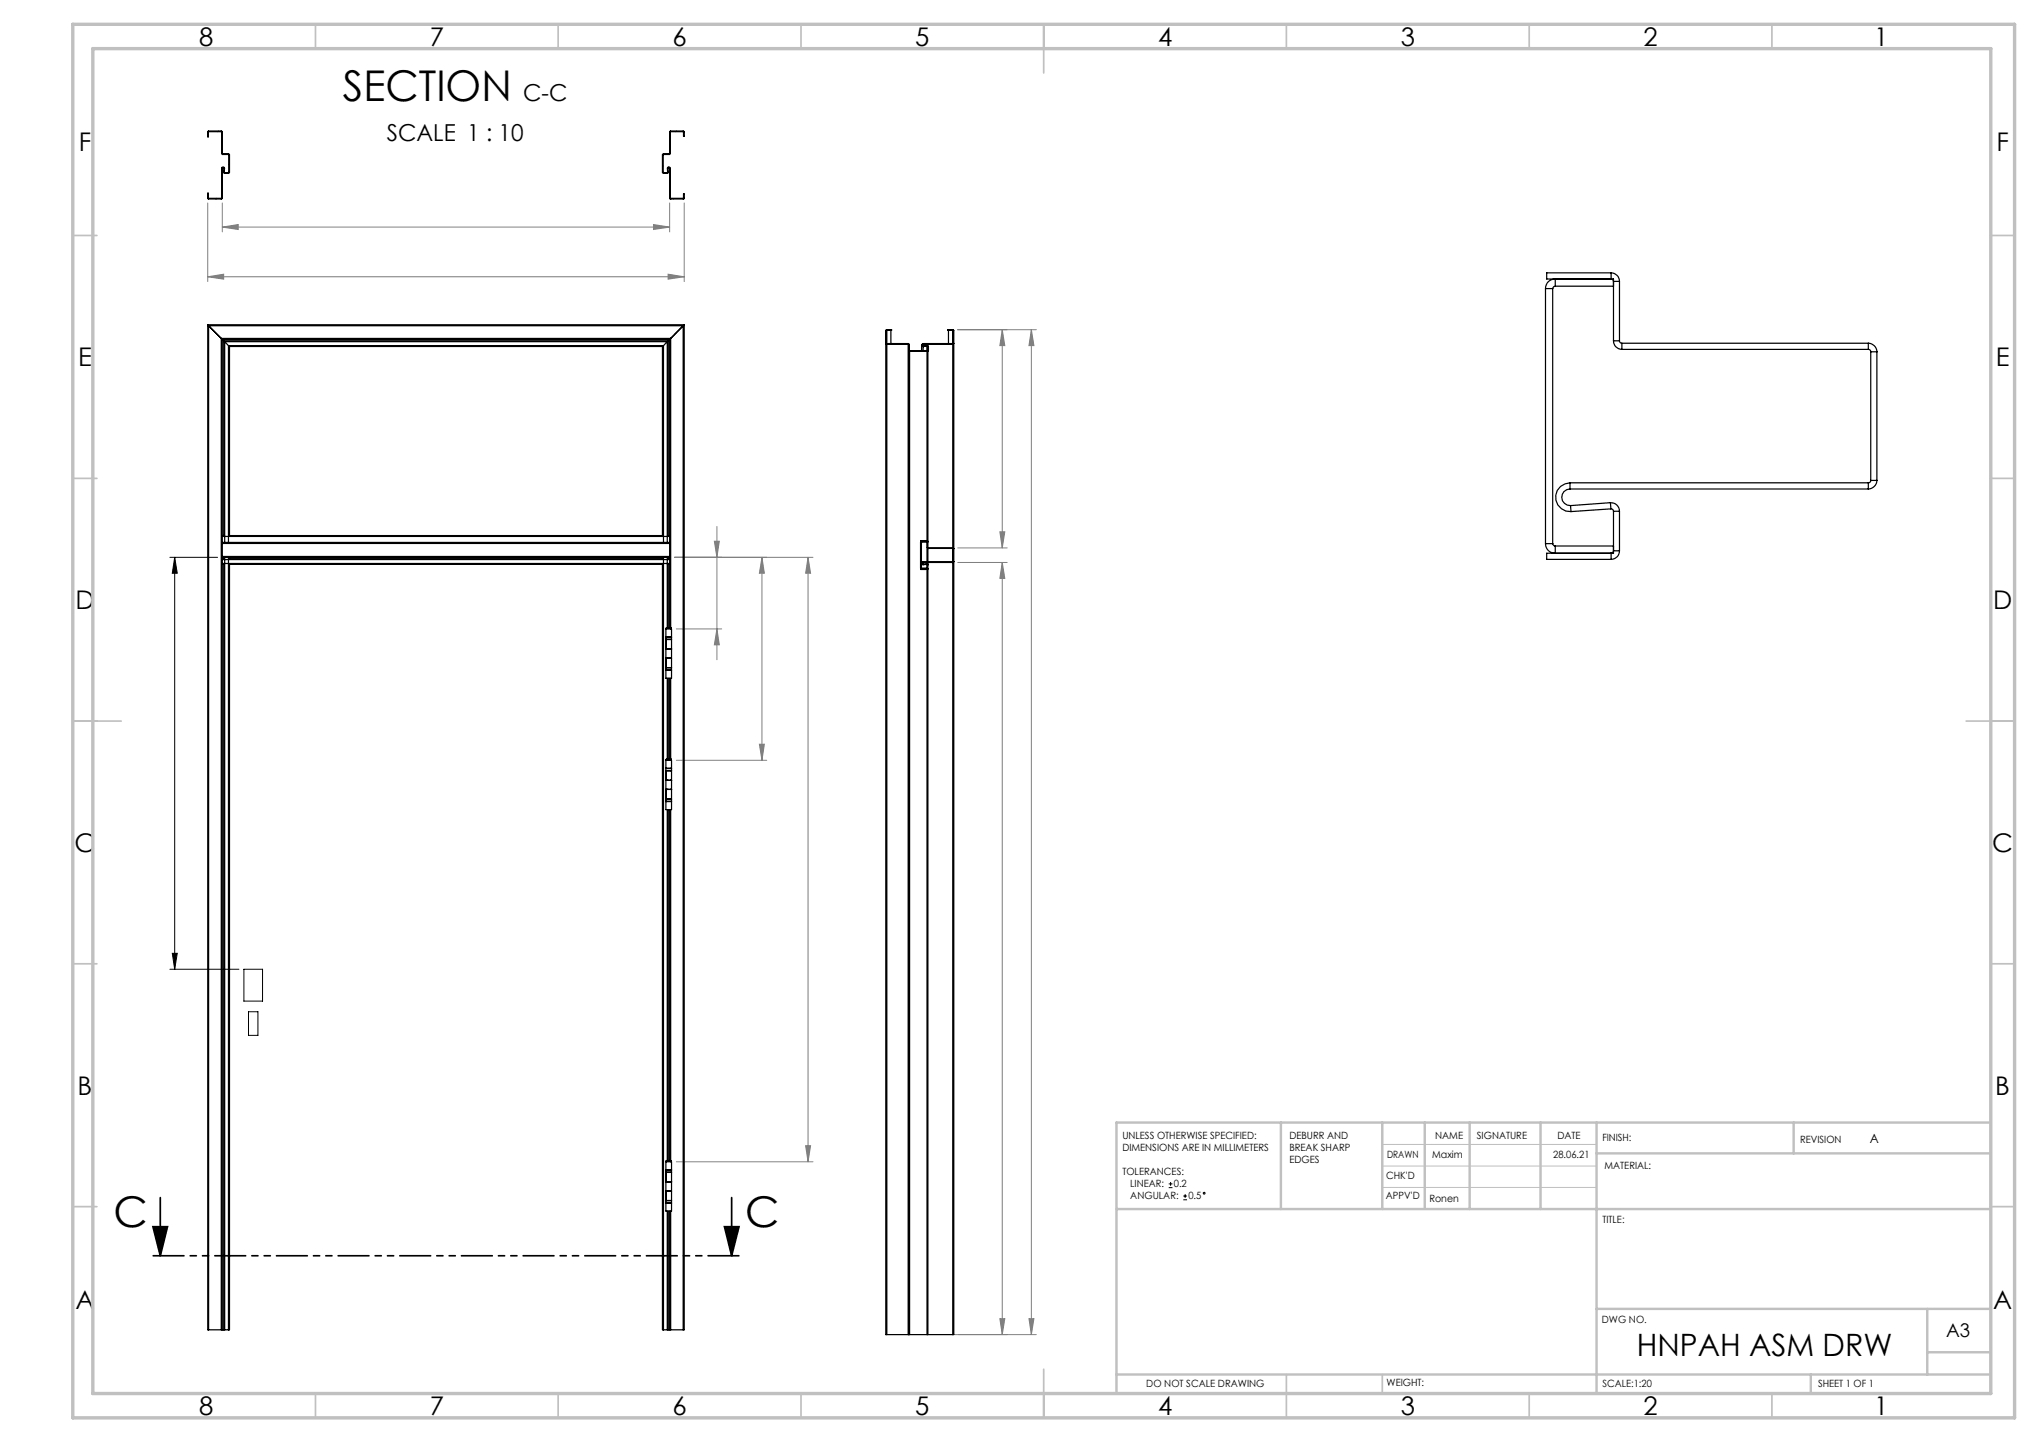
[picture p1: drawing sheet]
<svg xmlns="http://www.w3.org/2000/svg" width="420mm" height="297mm" viewBox="0 0 420 297" stroke-linecap="round" stroke-linejoin="round" font-family="sans-serif">
<g fill="none" stroke="#000" stroke-width=".21">
<path d="M35 114.8h9.8M36 114.8l.5 3.3h-1zM36 114.8v84.8M35 199.6h14.2M35.5 196.4h1l-.5 3.2zM50.2 199.6h3.9v6.6h-3.9zM51.2 208.4h1.9v4.9h-1.9zM240.7 244.6h.8M240.7 243.8h.8M241.1 243.4v.8M243.7 247.1h.8M243.7 246.3h.8"/>
<path d="M244.1 246v.7"/>
<circle cx="248.1" cy="245.8" r=".19"/>
</g>
<path d="M31.5 252.7h3l-1.5 6zM33 246.7v12M149.2 252.7h3l-1.5 6zM150.7 246.7v12" fill="none" stroke="#000" stroke-width=".35"/>
<g fill="none" stroke="#808080" stroke-width=".21">
<path d="M42.8 57l3.3-.5v1zM42.8 41.8v16.2M42.8 57h98.1M45.8 46.8l3.3-.6v1.1zM45.8 41.8v6M45.8 46.8h92.1M134.6 46.2l3.3 .6-3.3 .5zM137.6 56.5l3.3 .5-3.3 .5zM137.9 41.8v6M140.9 41.8v16.2M197.2 67.9h16.3M206.4 67.9l.6 3.3h-1z"/>
<path d="M206.4 67.9v45M212.4 67.9v207M212.4 67.9l.6 3.3h-1.1zM138.9 114.8h28.6M147.1 111.5h1.1l-.5 3.3zM147.7 108.4v27.5M157 114.8v41.8M157 114.8l.4 3.3h-1zM166.4 114.8v124.5M166.4 114.8l.6 3.3h-1.1zM197.3 112.9h10.2M197.3 115.8h10.2"/>
<path d="M206 109.5h1l-.6 3.4zM206.4 115.8l.6 3.3h-1zM206.4 115.8v159.1M139.3 129.5h9.4M147.7 129.5l.5 3.3h-1.1zM139.3 156.6h18.6M156.4 153.3h1l-.4 3.3zM139.3 239.3h28.2M165.9 236h1.1l-.6 3.3zM196.4 274.9h17.1M206 271.6h1l-.6 3.3zM211.9 271.6h1.1l-.6 3.3z"/>
</g>
<path d="M152.7 258.6h-121.7" fill="none" stroke="#000" stroke-width=".35" stroke-dasharray="6.3 1.3 1.3 1.3 1.3 1.3" stroke-dashoffset="-.5"/>
<path d="M284.7 235.7h44.2M284.7 240.2h44.2M284.7 244.6h44.2" fill="none" stroke="#c0c0c0" stroke-width=".21"/>
<g fill="none" stroke="#c0c0c0" stroke-width=".35">
<path d="M65 5v5M115 5v5M165 5v5M215 5v10M265 5v5M315 5v5M365 5v5M15 48.5h5M410 48.5h5M15 98.5h5M410 98.5h5M15 148.5h10"/>
<path d="M405 148.5h10M15 198.5h5M410 198.5h5M15 248.5h5M410 248.5h5M65 287v5M115 287v5M165 287v5M215 282v10M265 283.1v8.9M284.7 283.1v3.9M315 287v5"/>
<path d="M365 287v5"/>
</g>
<g fill="none" stroke="#c0c0c0" stroke-width=".5">
<path d="M263.8 231.2v17.8M284.7 231.2v17.8M293.5 231.2v17.6M302.7 231.2v17.8M317.3 231.2v17.8M328.9 237.6h81.2M328.9 231.2v55.8M369.5 231.2v6.4M410.1 231.2h-180.1v55.8M230 249h180M328.9 269.6h81.2M397 269.6v13.5"/>
<path d="M397 278.5h13.1M230 283.1h180.1M373 283.1v3.9"/>
</g>
<path d="M15 5h400v287h-400zM19.1 10h391v277h-391z" fill="none" stroke="#c0c0c0" stroke-width=".7"/>
<g fill="#000">
<path d="M35.5 196.4h1l-.5 3.2zM36 114.8l.5 3.3h-1z"/>
<path d="M149.2 252.7h3l-1.5 6zM31.5 252.7h3l-1.5 6z"/>
</g>
<g fill="#808080">
<path d="M206 109.5h1l-.6 3.4zM206.4 67.9l.6 3.3h-1z"/>
<path d="M147.1 111.5h1.1l-.5 3.3zM147.7 129.5l.5 3.3h-1.1zM157 114.8l.4 3.3h-1zM156.4 153.3h1l-.4 3.3zM166.4 114.8l.6 3.3h-1.1zM165.9 236h1.1l-.6 3.3z"/>
<path d="M206.4 115.8l.6 3.3h-1zM206 271.6h1l-.6 3.3z"/>
<path d="M212.4 67.9l.6 3.3h-1.1zM211.9 271.6h1.1l-.6 3.3z"/>
<path d="M45.8 46.8l3.3-.6v1.1zM134.6 46.2l3.3 .6-3.3 .5zM42.8 57l3.3-.5v1zM137.6 56.5l3.3 .5-3.3 .5z"/>
</g>
<g fill="none" stroke="#000" stroke-width=".25">
<path d="M42.8 27.1l2.8-.1 .2 .2v4.5h1.3l.2 .2-.1 3.7-1.1 .1v-1a.18 .18 0 0 0-.1-.2 .18 .18 0 0 0-.2 .2v6.1l-.2 .2h-2.7l-.1-1.2h.1v1h2.7v-6.1a.3 .3 0 0 1 .3-.3 .3 .3 0 0 1 .3 .3v.9h.9v-3.7l-1.3-.1-.2-.2v-4.5h-2.7v1.1h-.1zM138 27h2.9v1.1h-.1v-1h-2.7v4.5l-.2 .2-1.3 .1v3.7h.9v-.9a.3 .3 0 0 1 .3-.3 .3 .3 0 0 1 .3 .3v6.1h2.7v-.9h.1l-.1 1.1-2.9-.1v-6.2a.18 .18 0 0 0-.1-.2 .18 .18 0 0 0-.2 .2v1l-1.1-.1v-3.7l.2-.2 1.2-.1zM318.3 59.4h1.5M318.3 59.4v52.6M319.8 59.4v52.6M320.4 58.9v-1.4a1.93 1.93 0 0 0-2.1 1.9M320.4 58.9l-.4 .2-.2 .3M320.4 58.9h12M331.9 56.2v1.3l.3 .1 .2 .4h1.2M331.9 56.2a1.75 1.75 0 0 1 1.7 1.8M331.9 56.2h-13.3v1.3h13.8v12.7M333.6 58v12.2"/>
<path d="M42.8 67v206.9h.2M42.8 67l.2 .1M42.8 67h.1M43 67.1l-.2-.2h98.1l-.2 .2M43 67.1h97.7M43 67.1l2.6 2.6M43 67.1v206.8M45.6 69.7l.2 .2M45.6 69.7h92.5M45.6 69.7v204.2M45.8 69.9l.3 .3M45.8 69.9v41.9"/>
<path d="M45.8 69.9h92.1M46 70.1l.1 .2M46.1 70.2l.2 .2M46.1 70.3l.2 .1M46.1 70.2h91.6M46.1 70.3h.1M46.1 70.3v40h-.3M46.3 70.4h91.1M46.3 70.4l.8 .8M46.3 70.4v41.3M47.1 71.2l.2 .2M47.1 71.2h89.6"/>
<path d="M47.1 71.2v40.5M47.3 71.4v38.9h89.2v-38.9M47.3 71.4h89.2M136.7 71.2l-.2 .2M136.7 71.2v40.5M137.4 70.4l-.7 .8M137.4 70.4v41.3M137.5 70.3h.2M137.7 70.2l-.3 .2M137.7 70.3l-.3 .1M137.7 70.3v40h.2M137.8 70.1l-.2 .2"/>
<path d="M137.9 69.9l-.2 .3M137.9 69.9v41.9M138.1 69.7l-.2 .2M138.1 69.7v59.6M140.7 67.1l-2.6 2.6M140.7 67.1v206.8M140.8 67h.1M140.9 67v206.9h-.2M140.9 67l-.2 .1M182.5 70.7l.2 .2M182.7 68l-.1 .1 .1 2.7M182.7 70.8h4.4l.2 .1v1.3h3.8"/>
<path d="M182.7 68h1v-.1l-1.2 .1v206.9h.2M182.7 70.9h4.4M182.7 68v2.8M182.7 70.9v204M183.5 68v2.8M187.1 70.9v204M187.1 72.2l.3 .2M187.4 72.4v202.5M189.8 71l.3 .4M189.8 71h.2M189.8 71v1.2M190 70.9l-.2 .1"/>
<path d="M190 71.3l.1 .1M190.1 71.4h.1M190.1 70.9v.3M190.1 71.3v.9M191 71.3v.9M191 72.4v39M191 72.2h.1M191 71.4h.1M191 71.4v.8M191.1 71.3l-.1 .1M191.1 72.2h.1M191.1 71.4v.8"/>
<path d="M191.1 72.4v40.4M195.4 68v2.8M196.3 70.8h-6.1a.3 .3 0 0 0-.3 .3 .3 .3 0 0 0 .4 .3h.8M196.3 68v2.8M196.3 70.9h-6.2v.3l1.1 .1v1.1h-3.8M196.3 68h-1v-.1h1.1l.1 .1v206.9h-.2M196.3 70.9v42M196.5 70.7l-.2 .2M332.4 70.2a1.75 1.75 0 0 0 1.7 1.8M332.4 70.2h1.2M333.6 70.2l.1 .4 .4 .1M334.1 72h50.7"/>
<path d="M334.1 70.7v1.3M334.1 70.7h50.7M384.8 72h.3l.2 .5M384.8 70.7a1.81 1.81 0 0 1 1.8 1.8M384.8 70.7v1.3M385.3 72.5h1.3M385.3 72.5v26.5M386.6 72.5v26.5M323.4 99.4a2.97 2.97 0 0 0-3 3.1 2.97 2.97 0 0 0 3.2 2.9M323.4 99.4v1.3M323.4 99.4h61.4M384.8 99.4v1.3"/>
<path d="M385.3 99l-.2 .4h-.3M385.3 99h1.3M386.6 99a1.81 1.81 0 0 1-1.8 1.7M45.8 111.8v.1M45.8 114.6v.2M45.8 116.2h.3v157.7M45.8 111.9h92.1M45.8 111.8h92.1M45.8 114.6h92.1M45.8 111.9v2.7M45.8 114.8v159.1M45.8 114.8h92.1"/>
<path d="M45.8 111.7h92.1M45.8 110.5h92.1M45.8 115.2h92.1M45.8 116.1h92.1M46.1 114.8v.3h-.3M46.3 114.8v159.1M47.1 114.8v159.1M47.3 114.8v.3h89.2v-.3M136.7 114.8v159.1M137.4 114.8v14.5M137.7 114.8v.3h.2M137.9 111.8v.1"/>
<path d="M137.9 114.6v.2M137.9 116.2h-.2v13.1M137.9 111.9v2.7M137.9 114.8v14.5M189.6 111.7h.2M189.6 117h1.4M189.6 111.7v5.3M189.8 111.7v5.5l-.2-.2M189.8 117h.1M189.8 111.7v-.2l-.2 .2M189.8 111.7h.1M189.8 111.7h1.2"/>
<path d="M190.1 115.7h6.4l-.2 .1M190.1 116.2l.9-.1 .1 .1-.1 .1M190.1 116.3h.9M190.1 115.8a.16 .16 0 0 0-.1 .2 .16 .16 0 0 0 .1 .2M190.1 115.7a.3 .3 0 0 0-.3 .3 .3 .3 0 0 0 .3 .3M190.1 115.7v.1M190.1 116.2v.1M190.1 115.8h6.2M191 111.7v4M191 115.8v1.2M191 117.3v157.6M191 117.2h.1l-.1 .1z"/>
<path d="M191 111.4l.1 .2zM191 111.4h-1.3v.1h1.3v1.3M191 112.8l.2 .2M191 116.3v.9h-1.3v.1h1.3M191 112.8h.1M191.1 112.8l.1 .1M191.1 113v2.7M191.1 115.8v159.1M191.2 112.9v.1M191.2 112.9h5.1M191.2 113h5.1M196.3 113v2.7"/>
<path d="M196.3 115.8v159.1M196.3 112.9l.2 .1h-.2M196.3 113h.1M196.3 112.9v.1M196.3 113v2.8M318.3 112a1.93 1.93 0 0 0 2.1 1.9v-1.4M318.3 112h1.5M319.8 112l.2 .3 .4 .2M320.4 112.5h12M323.4 100.7a1.71 1.71 0 0 0-1.7 1.8 1.71 1.71 0 0 0 1.8 1.6M323.4 100.7h61.4M323.5 104.1l.1 1.3"/>
<path d="M331.7 103.5a1.75 1.75 0 0 1 1.9 1.8M331.7 103.5l.1 1.3M331.7 103.5l-8.2 .6M331.8 104.8a.48 .48 0 0 1 .6 .5M331.8 104.8l-8.2 .6M332.4 105.3v8.6h-13.8v1.3h13.3M332.4 105.3h1.2M333.6 113.4a1.75 1.75 0 0 1-1.7 1.8M333.6 113.4h-1.2l-.2 .4-.3 .1v1.3M333.6 105.3v8.1M137.2 131.2h.1M137.2 131.7h.1"/>
<path d="M137.2 135.5h1.1M137.2 131.2h1.1M137.2 131.7v-2.2h1.1v2.2M137.2 131.7h1.1v8h-1.1zM137.2 137.5h.1M137.2 133.7h.1M137.2 131.7h1.1M137.2 135.6h.1M137.2 137.5h1.1M137.2 133.7h1.1zM137.2 135.6h1.1M137.2 129.4l.1 .1"/>
<path d="M137.2 129.4h1.1M137.2 129.4h.1M137.3 133.7h.1M137.3 135.5v.1M137.4 139.7v16.6M137.5 133.7h.1M137.5 135.5v.1M137.7 139.7v16.6M137.9 139.7v16.6M138 133.7h.1M138 135.5v.1M138.1 129.3l.2 .1"/>
<path d="M138.1 129.3l-.9 .1M138.1 133.7h.1M138.1 135.5v.1M138.1 139.7v16.6M138.3 131.2h.1M138.3 138h-1.1h1.1M138.3 129.4l-.2 .1M138.3 129.4h.1M138.3 131.7h.1M137.2 158.7v.1M137.2 156.6h1.1v1.6h-1.1zM137.2 158.3h1.1"/>
<path d="M137.2 158.7h1.1M137.2 158.3v.4M137.2 158.8v5.7M137.2 158.8h.1M137.2 158.2v.1M137.2 158.8h1.1v5.7h-1.1M137.2 156.5l.1 .1M137.2 156.4h1.1M137.2 156.5h1.1M137.2 156.4v.1M138.1 156.3l.2 .1M138.1 156.3l-.9 .1"/>
<path d="M138.3 158.2v.1M138.3 156.5l-.2 .1M138.3 156.4v.1M138.3 158.7v.1M138.3 158.3v.4M137.2 165v.1M137.2 162.6h1.1zM137.2 165.1h1.1v1.7h-1.1zM137.2 160.7h.1M137.2 164.5h.1M137.2 164.6h1.1M137.2 165h1.1"/>
<path d="M137.2 164.6v.4M137.2 162.6h.1M137.2 164.5v.1M137.2 160.7h1.1zM137.3 162.6h.1M137.3 160.7h.1M137.4 166.8v72.2M137.5 160.7h.1M137.5 162.6h.1M137.7 166.8v72.2M137.9 166.8v72.2M138 162.6h.1"/>
<path d="M138 160.7h.1M138.1 160.7h.1M138.1 162.6h.1M138.1 166.8v72.2M138.3 164.5v.1M138.3 165v.1M138.3 164.6v.4M137.2 239.2l.1 .1M137.2 239.1h1.1M137.2 239.2h1.1M137.2 239.1v.1M138.1 239l.2 .1"/>
<path d="M138.1 239l-.9 .1M138.3 239.2l-.2 .1M138.3 239.1v.1M137.2 241.4v.1M137.2 247.3h.1M137.2 241.5h1.1v7.9h-1.1zM137.2 241.4v-2.1h1.1v2.1M137.2 245.3h1.1M137.2 243.4h.1M137.2 241.4h1.1M137.2 247.3h1.1M137.2 241.5h.1"/>
<path d="M137.2 245.3h.1M137.2 243.4h1.1zM137.3 243.4h.1M137.3 245.3h.1M137.4 249.4v24.5M137.5 243.4h.1M137.5 245.3h.1M137.7 249.4v24.5M137.9 249.4v24.5M138 243.4h.1M138 245.3h.1M138.1 243.4h.1"/>
<path d="M138.1 245.3h.1M138.1 249.4v24.5M138.3 240.9l-1.1 .1 1.1-.1M138.3 247.8h-1.1h1.1M138.3 247.3h.1M138.3 241.4v.1M43 273.9h2.6M45.6 273.9h.2M45.8 273.9h.3M46.1 273.9h.2M46.3 273.9h.8M47.1 273.9h.2v-157.7h89.2v157.7h.2"/>
<path d="M136.7 273.9h.7M137.4 273.9h.3M137.7 273.9h.2M137.9 273.9h.2M138.1 273.9h2.6M182.7 274.9h4.4M187.1 274.9h.1M187.1 274.9h.3M187.4 274.9h3.6M191 274.9h.1M191.1 274.9h5.2"/>
</g>
<path d="M45 27l-.2 .1M45.8 30.7l-.2 .1M45.8 35.2l-.2 .1M45.8 39.6l-.2 .2M46.2 34.7l-.1 .1M47.3 33.7l-.2 .1M136.6 34.2l-.1 .1M138.1 28.2l-.2 .1M139.3 27l-.2 .1M44.6 40.8l-.2 .2M138.9 40.8l-.2 .2" fill="none" stroke="#000" stroke-width=".21"/>
<g font-size="8.7">
<text x="70.6" y="20.8">SECTION</text>
<text x="23.4" y="252.8">C</text>
<text x="153.5" y="252.8">C</text>
</g>
<text font-size="6.3" x="337.2" y="279.3">HNPAH ASM DRW</text>
<g font-size="5.3">
<text x="41" y="9.4">8</text>
<text x="88.5" y="9.4">7</text>
<text x="138.5" y="9.4">6</text>
<text x="188.5" y="9.4">5</text>
<text x="238.5" y="9.4">4</text>
<text x="288.5" y="9.4">3</text>
<text x="338.5" y="9.4">2</text>
<text x="386" y="9.4">1</text>
<text x="16.2" y="31.2">F</text>
<text x="411.2" y="31.2">F</text>
<text x="16.1" y="75.4">E</text>
<text x="411.1" y="75.4">E</text>
<text x="15.5" y="125.4">D</text>
<text x="410.5" y="125.4">D</text>
<text x="15.4" y="175.4">C</text>
<text x="410.4" y="175.4">C</text>
<text x="16" y="225.4">B</text>
<text x="411" y="225.4">B</text>
<text x="15.5" y="269.7">A</text>
<text x="410.5" y="269.7">A</text>
<text x="41" y="291.4">8</text>
<text x="88.5" y="291.4">7</text>
<text x="138.5" y="291.4">6</text>
<text x="188.5" y="291.4">5</text>
<text x="238.5" y="291.4">4</text>
<text x="288.5" y="291.4">3</text>
<text x="338.5" y="291.4">2</text>
<text x="386" y="291.4">1</text>
</g>
<g font-size="4.8">
<text x="107.8" y="20.8">C-C</text>
<text x="79.7" y="29">SCALE 1 : 10</text>
</g>
<text font-size="3.9" x="400.9" y="275.5">A3</text>
<text font-size="2.6" x="385.2" y="235.5">A</text>
<g font-size="2.1">
<text x="231.2" y="234.6">UNLESS OTHERWISE SPECIFIED:</text>
<text x="231.2" y="237">DIMENSIONS ARE IN MILLIMETERS</text>
<text x="265.6" y="234.6">DEBURR AND</text>
<text x="265.6" y="237.1">BREAK SHARP</text>
<text x="265.6" y="239.6">EDGES</text>
<text x="285.7" y="238.4">DRAWN</text>
<text x="295" y="238.4">Maxim</text>
<text x="295.6" y="234.5">NAME</text>
<text x="304.2" y="234.5">SIGNATURE</text>
<text x="319.9" y="238.4">28.06.21</text>
<text x="320.8" y="234.5">DATE</text>
<text x="330.1" y="235">FINISH:</text>
<text x="370.8" y="235.4">REVISION</text>
<text x="231.2" y="242">TOLERANCES:</text>
<text x="232.8" y="244.5">LINEAR:</text>
<text x="241.8" y="244.6">0.2</text>
<text x="285.5" y="242.8">CHK'D</text>
<text x="330.5" y="240.8">MATERIAL:</text>
<text x="232.8" y="247">ANGULAR:</text>
<text x="244.8" y="247.1">0.5</text>
<text x="285.5" y="247.1">APPV'D</text>
<text x="294.4" y="247.5">Ronen</text>
<text x="330.1" y="251.9">TITLE:</text>
<text x="330" y="272.5">DWG NO.</text>
<text x="236.1" y="285.6">DO NOT SCALE DRAWING</text>
<text x="285.6" y="285.5">WEIGHT:</text>
<text x="330.1" y="285.6">SCALE:1:20</text>
<text x="374.5" y="285.6">SHEET 1 OF 1</text>
</g>
</svg>
